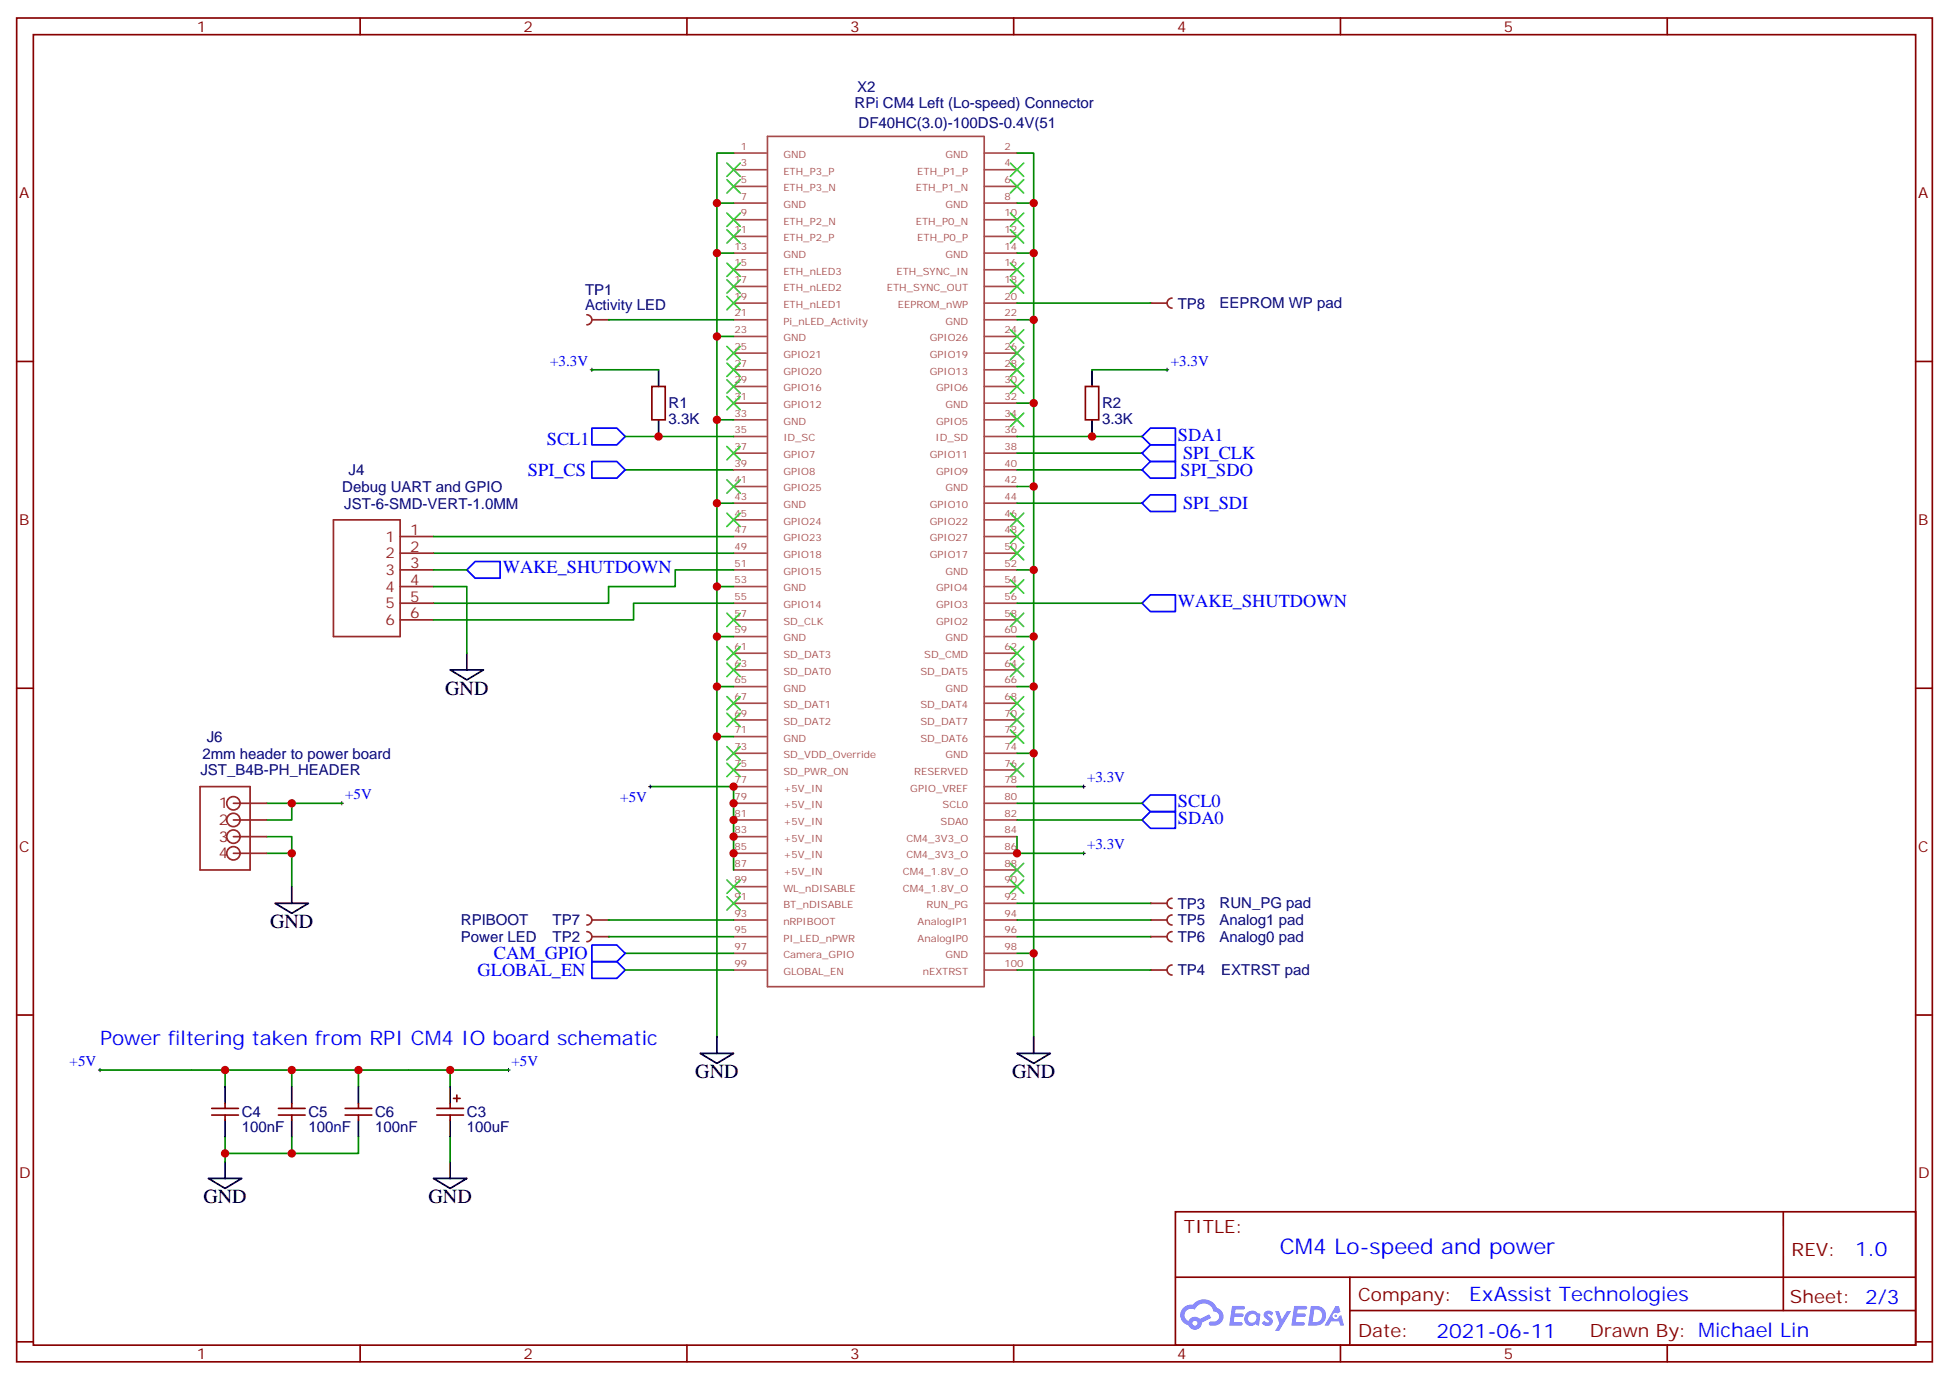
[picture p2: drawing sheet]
<svg xmlns="http://www.w3.org/2000/svg" width="412mm" height="292mm" viewBox="0 0 412 292" stroke-linecap="round" stroke-linejoin="round" font-family="sans-serif">
<g fill="none" stroke="#870000" stroke-width=".35">
<path d="M3.5 3.8h405.4v284.3h-405.4zM7.1 7.3h398.2v277.3h-398.2zM76.2 3.8v3.5M145.3 3.8v3.5M214.5 3.8v3.5M283.6 3.8v3.5M352.8 3.8v3.5M3.5 76.5h3.6M405.3 76.5h3.6M3.5 145.6h3.6M405.3 145.6h3.6M3.5 214.8h3.6"/>
<path d="M405.3 214.8h3.6M248.7 256.4h156.6v28.2h-156.6zM377.3 256.4v20.9M248.7 270.2h156.5M285.6 277.3h119.6M285.6 270.2v14.2M3.5 283.9h3.6M76.2 284.6v3.5M145.3 284.6v3.5M214.5 284.6v3.5M283.6 284.6v3.5M352.8 284.6v3.5"/>
<path d="M405.3 283.9h3.6"/>
</g>
<g fill="#5487ff">
<path d="M267.7 277.6a1.22 1.22 0 0 1 1.7 .2l-.4 .6a.47 .47 0 0 0-.3-.4 .47 .47 0 0 0-.5 .2v.1a1.55 1.55 0 0 1 1.1 1.5 1.34 1.34 0 0 1-2.3 .2l.5-.6 .7 .5a.29 .29 0 0 0 .3-.3 .29 .29 0 0 0-.2-.3 1.04 1.04 0 0 1-.6-1.7z"/>
<path d="M260.7 276.3h2.1a.43 .43 0 0 1 .5 .1 .43 .43 0 0 1 .1 .5l-.3 .2h-1.7l-.1 .8h1.5a.37 .37 0 0 1 .3 .4 .37 .37 0 0 1-.3 .4h-1.6l-.2 1.1h1.3a.43 .43 0 0 1 .5 0 .43 .43 0 0 1 .1 .5l-.3 .2h-2.5z"/>
<path d="M273.8 276.3h2.2a.43 .43 0 0 1 .4 .1 .43 .43 0 0 1 .1 .5l-.3 .2h-1.6l-.2 .8h1.6a.37 .37 0 0 1 .3 .4 .37 .37 0 0 1-.4 .4h-1.6l-.1 1.1h1.3a.43 .43 0 0 1 .4 0 .43 .43 0 0 1 .1 .5l-.3 .2h-2.4z"/>
<path d="M282.6 276.3h.7l.3 1.3-.6 .3a.69 .69 0 0 0-1 .3 .69 .69 0 0 0 .4 .9 .69 .69 0 0 0 .9-.6l.5-.2 .6 2.2h-.8l-.2-.9h-1.8l-.5 .9h-.8z"/>
<path d="M269.8 277.4h.8l.6 1.8 1.1-1.8h.9l-2.6 4.2h-.8l.9-1.5z"/>
<path d="M277.4 276.3l-.6 4.2h1.3a2.11 2.11 0 0 0 2.5-2.1 2.11 2.11 0 0 0-2.5-2.1zM278.1 277.1a1.39 1.39 0 0 1 1.7 1.4 1.39 1.39 0 0 1-1.8 1.3h-.3z"/>
<path d="M263.7 277.9a1.47 1.47 0 0 0-.1 2.1 1.47 1.47 0 0 0 2.1 .2l.7 .3 .3-2.3-.2-.3h-.4a1.49 1.49 0 0 0-2.4 0zM264.4 278.3a.92 .92 0 0 1 1.5 .5 .92 .92 0 0 1-1.3 1.1 .9 .9 0 0 1-.2-1.6z"/>
<path d="M250.4 276.7a2.18 2.18 0 0 0 1.1 3.7 1.44 1.44 0 0 0 1.6 .9 1.44 1.44 0 0 0 1.2-1.4l2-1.1-.5-.7-1.9 1a1.47 1.47 0 0 0-2.4 .4 1.39 1.39 0 0 1-.7-1.9 1.39 1.39 0 0 1 2-.5 2.08 2.08 0 0 1 2.2-1.3 2.08 2.08 0 0 1 1.8 1.7 1.07 1.07 0 0 1 1.2 1 1.07 1.07 0 0 1-1 1.1h-.7a.43 .43 0 0 0-.5 .4 .43 .43 0 0 0 .4 .5 2 2 0 0 0 2.4-1 2 2 0 0 0-.7-2.6l-.4-.2a2.98 2.98 0 0 0-5.1-.6l-1.1 .1zM252.3 280a.55 .55 0 0 1 1.1 0 .55 .55 0 0 1-1.1 0z"/>
<circle cx="282.6" cy="278.4" r=".26"/>
</g>
<g fill="none" stroke="#008700" stroke-width=".35">
<path d="M155.2 32.4h-3.5v187M215.2 32.4h3.5v187M151.7 43h3.5M151.7 53.6h3.5M215.2 43h3.5M215.2 53.6h3.5M151.7 71.2h3.5M215.2 67.7h3.5M132.3 99.4h22.9M132.3 92.4h22.9M151.7 88.8h3.5M215.2 99.4h26.5"/>
<path d="M215.2 95.9h26.5M215.2 85.3h3.5M215.2 92.4h26.5M91.7 117.1h63.5M151.7 106.5h3.5M215.2 106.5h26.5M215.2 102.9h3.5M151.7 124.1h3.5M151.7 134.7h3.5M155.2 120.6h-12.3v3.5h-14.1v3.5h-37.1M215.2 134.7h3.5M215.2 120.6h3.5"/>
<path d="M215.2 127.6h26.5M151.7 145.3h3.5M151.7 155.9h3.5M215.2 145.3h3.5M215.2 159.4h3.5M56.4 177h5.3v10.6M56.4 170h15.9M61.7 170v3.5h-5.3M137.6 166.4h17.6v17.7M215.2 177v3.6h14.1M215.2 166.4h14.1M215.2 170h26.5"/>
<path d="M215.2 173.5h26.5M56.4 180.6h5.3M132.3 201.7h22.9M215.2 201.7h3.5"/>
</g>
<g fill="none" stroke="#a64a4a" stroke-width=".35">
<path d="M155.2 32.4h7M155.2 35.9h7M155.2 39.4h7M208.1 28.9h-45.7v179.9h45.7M208.3 32.4h6.9M208.3 35.9h6.9M208.3 39.4h6.9M208.3 28.9v179.9M155.2 43h7M155.2 46.5h7M155.2 50h7M155.2 53.6h7"/>
<path d="M155.2 57.1h7M208.3 43h6.9M208.3 46.5h6.9M208.3 50h6.9M208.3 53.6h6.9M208.3 57.1h6.9M155.2 60.6h7M155.2 64.1h7M155.2 67.7h7M155.2 71.2h7M155.2 74.7h7M155.2 78.2h7"/>
<path d="M208.3 60.6h6.9M208.3 64.1h6.9M208.3 67.7h6.9M208.3 71.2h6.9M208.3 74.7h6.9M208.3 78.2h6.9M155.2 81.8h7M155.2 85.3h7M155.2 88.8h7M155.2 92.4h7M155.2 95.9h7M155.2 99.4h7"/>
<path d="M208.3 81.8h6.9M208.3 85.3h6.9M208.3 88.8h6.9M208.3 92.4h6.9M208.3 95.9h6.9M208.3 99.4h6.9M155.2 102.9h7M155.2 106.5h7M155.2 110h7M155.2 113.5h7M155.2 117.1h7M208.3 102.9h6.9"/>
<path d="M208.3 106.5h6.9M208.3 110h6.9M208.3 113.5h6.9M208.3 117.1h6.9M155.2 120.6h7M155.2 124.1h7M155.2 127.6h7M155.2 131.2h7M155.2 134.7h7M155.2 138.2h7M208.3 120.6h6.9M208.3 124.1h6.9"/>
<path d="M208.3 127.6h6.9M208.3 131.2h6.9M208.3 134.7h6.9M208.3 138.2h6.9M155.2 141.7h7M155.2 145.3h7M155.2 148.8h7M155.2 152.3h7M155.2 155.9h7M155.2 159.4h7M208.3 141.7h6.9M208.3 145.3h6.9"/>
<path d="M208.3 148.8h6.9M208.3 152.3h6.9M208.3 155.9h6.9M208.3 159.4h6.9M155.2 162.9h7M155.2 166.4h7M155.2 170h7M155.2 173.5h7M155.2 177h7M208.3 162.9h6.9M208.3 166.4h6.9M208.3 170h6.9"/>
<path d="M208.3 173.5h6.9M208.3 177h6.9M155.2 180.6h7M155.2 184.1h7M155.2 187.6h7M155.2 191.1h7M155.2 194.7h7M155.2 198.2h7M208.3 180.6h6.9M208.3 184.1h6.9M208.3 187.6h6.9M208.3 191.1h6.9"/>
<path d="M208.3 194.7h6.9M208.3 198.2h6.9M155.2 201.7h7M155.2 205.2h7M208.3 201.7h6.9M208.3 205.2h6.9"/>
</g>
<path d="M72 170h.7M72.3 169.6v.7M137.2 166.4h.7M137.6 166.1v.7M229 166.4h.7M229.3 166.1v.7M229 180.6h.7M229.3 180.2v.7" fill="none" stroke="#000" stroke-width=".21"/>
<g fill="none" stroke="#3c3" stroke-width=".35">
<path d="M153.8 34.5l2.8 2.8M153.8 38l2.8 2.9M156.6 34.5l-2.8 2.8M156.6 38l-2.8 2.9M213.8 34.5l2.8 2.8M213.8 38l2.8 2.9M216.6 34.5l-2.8 2.8M216.6 38l-2.8 2.9M153.8 45.1l2.8 2.8M153.8 48.6l2.8 2.8M153.8 55.7l2.8 2.8M153.8 59.2l2.8 2.8"/>
<path d="M156.6 45.1l-2.8 2.8M156.6 48.6l-2.8 2.8M156.6 55.7l-2.8 2.8M156.6 59.2l-2.8 2.8M213.8 45.1l2.8 2.8M213.8 48.6l2.8 2.8M213.8 55.7l2.8 2.8M213.8 59.2l2.8 2.8M216.6 45.1l-2.8 2.8M216.6 48.6l-2.8 2.8M216.6 55.7l-2.8 2.8M216.6 59.2l-2.8 2.8"/>
<path d="M153.8 62.7l2.8 2.8M156.6 62.7l-2.8 2.8M153.8 129.8l2.8 2.8M153.8 136.8l2.8 2.8M156.6 129.8l-2.8 2.8M156.6 136.8l-2.8 2.8M213.8 136.8l2.8 2.8M216.6 136.8l-2.8 2.8M153.8 158l2.8 2.8M153.8 140.3l2.8 2.9M153.8 147.4l2.8 2.8M153.8 150.9l2.8 2.8"/>
<path d="M156.6 158l-2.8 2.8M156.6 140.3l-2.8 2.9M156.6 147.4l-2.8 2.8M156.6 150.9l-2.8 2.8M213.8 154.4l2.8 2.9M213.8 150.9l2.8 2.8M213.8 147.4l2.8 2.8M213.8 140.3l2.8 2.9M216.6 154.4l-2.8 2.9M216.6 150.9l-2.8 2.8M216.6 147.4l-2.8 2.8M216.6 140.3l-2.8 2.9"/>
<path d="M153.8 161.5l2.8 2.8M156.6 161.5l-2.8 2.8M213.8 161.5l2.8 2.8M216.6 161.5l-2.8 2.8M153.8 186.2l2.8 2.8M153.8 189.7l2.8 2.8M156.6 186.2l-2.8 2.8M156.6 189.7l-2.8 2.8"/>
</g>
<path d="M98.8 138.2v3.5M95.2 141.7h7.1l-3.5 2.2zM58.2 191.1h7.1l-3.6 2.2zM61.7 187.6v3.5M151.7 219.4v3.5M218.7 219.4v3.5M148.2 222.9h7l-3.5 2.1zM215.2 222.9h7l-3.5 2.1z" fill="none" stroke="#000" stroke-width=".35"/>
<path d="M125.2 90.6h5.3l1.8 1.8-1.8 1.7h-5.3zM125.2 97.6h5.3l1.8 1.8-1.8 1.8h-5.3zM241.7 92.4l1.7-1.8h5.3v3.5h-5.3zM241.7 95.9l1.7-1.8h5.3v3.5h-5.3zM241.7 99.4l1.7-1.8h5.3v3.6h-5.3zM241.7 106.5l1.7-1.8h5.3v3.5h-5.3zM241.7 127.6l1.7-1.7h5.3v3.5h-5.3zM241.7 170l1.7-1.8h5.3v3.5h-5.3zM241.7 173.5l1.7-1.8h5.3v3.6h-5.3zM125.2 200h5.3l1.8 1.7-1.8 1.8h-5.3z" fill="none" stroke="#00f" stroke-width=".35"/>
<path d="M124.2 66.6a1.06 1.06 0 0 1 1 1.1 1.06 1.06 0 0 1-1 1M125.2 67.7h3.6" fill="none" stroke="#8c2424" stroke-width=".35"/>
<circle cx="128.8" cy="67.7" r=".18" fill="#8c2424"/>
<path d="M124.2 197.1a1.06 1.06 0 0 1 1 1.1 1.06 1.06 0 0 1-1 1M125.2 198.2h3.6" fill="none" stroke="#8c2424" stroke-width=".35"/>
<circle cx="128.8" cy="198.2" r=".18" fill="#8c2424"/>
<path d="M128.8 67.7h26.4M128.8 198.2h26.4" fill="none" stroke="#008700" stroke-width=".35"/>
<path d="M243.4 191.1h3.5M248 190.1a1.06 1.06 0 0 0-1.1 1 1.06 1.06 0 0 0 1.1 1.1" fill="none" stroke="#8c2424" stroke-width=".35"/>
<circle cx="243.4" cy="191.1" r=".18" fill="#8c2424"/>
<path d="M215.2 191.1h28.2" fill="none" stroke="#008700" stroke-width=".35"/>
<path d="M243.4 205.2h3.5M248 204.2a1.06 1.06 0 0 0-1.1 1 1.06 1.06 0 0 0 1.1 1.1" fill="none" stroke="#8c2424" stroke-width=".35"/>
<circle cx="243.4" cy="205.2" r=".18" fill="#8c2424"/>
<path d="M215.2 205.2h28.2" fill="none" stroke="#008700" stroke-width=".35"/>
<path d="M243.4 194.7h3.5M248 193.6a1.06 1.06 0 0 0-1.1 1.1 1.06 1.06 0 0 0 1.1 1" fill="none" stroke="#8c2424" stroke-width=".35"/>
<circle cx="243.4" cy="194.7" r=".18" fill="#8c2424"/>
<path d="M243.4 198.2h3.5M248 197.1a1.06 1.06 0 0 0-1.1 1.1 1.06 1.06 0 0 0 1.1 1" fill="none" stroke="#8c2424" stroke-width=".35"/>
<circle cx="243.4" cy="198.2" r=".18" fill="#8c2424"/>
<path d="M91.7 113.5h63.5M155.2 127.6h-21.1v3.6h-42.4M215.2 194.7h28.2M215.2 198.2h28.2M132.3 205.2h22.9" fill="none" stroke="#008700" stroke-width=".35"/>
<path d="M125.2 203.5h5.3l1.8 1.7-1.8 1.8h-5.3z" fill="none" stroke="#00f" stroke-width=".35"/>
<path d="M70.6 110h14.1v24.7h-14.1zM84.7 113.5h7M84.7 117.1h7M84.7 120.6h7M84.7 124.1h7M84.7 127.6h7M84.7 131.2h7M124.2 193.6a1.06 1.06 0 0 1 1 1.1 1.06 1.06 0 0 1-1 1M125.2 194.7h3.6" fill="none" stroke="#8c2424" stroke-width=".35"/>
<circle cx="128.8" cy="194.7" r=".18" fill="#8c2424"/>
<path d="M128.8 194.7h26.4" fill="none" stroke="#008700" stroke-width=".35"/>
<g fill="none" stroke="#3c3" stroke-width=".35">
<path d="M213.8 76.8l2.8 2.9M213.8 73.3l2.8 2.8M213.8 69.8l2.8 2.8M216.6 76.8l-2.8 2.9M216.6 73.3l-2.8 2.8M216.6 69.8l-2.8 2.8M213.8 87.4l2.8 2.8M213.8 80.4l2.8 2.8M216.6 87.4l-2.8 2.8M216.6 80.4l-2.8 2.8M213.8 115.6l2.8 2.9M213.8 112.1l2.8 2.8"/>
<path d="M213.8 108.6l2.8 2.8M216.6 115.6l-2.8 2.9M216.6 112.1l-2.8 2.8M216.6 108.6l-2.8 2.8M213.8 129.8l2.8 2.8M213.8 122.7l2.8 2.8M216.6 129.8l-2.8 2.8M216.6 122.7l-2.8 2.8"/>
</g>
<path d="M243.4 64.1h3.5M248 63.1a1.06 1.06 0 0 0-1.1 1 1.06 1.06 0 0 0 1.1 1.1" fill="none" stroke="#8c2424" stroke-width=".35"/>
<circle cx="243.4" cy="64.1" r=".18" fill="#8c2424"/>
<g fill="none" stroke="#008700" stroke-width=".35">
<path d="M125.2 78.2h14.1M215.2 64.1h28.2M231.1 78.2h15.8M91.7 124.1h7.1v14.1M91.7 120.6h7.1M21.2 226.4h86.4M47.6 226.4v3.5M61.7 226.4v3.5M75.8 226.4v3.5M95.2 226.4v3.5M47.6 240.5v3.6M61.7 240.5v3.6"/>
<path d="M75.8 240.5v3.6h-28.2v1.7M95.2 240.5v5.3"/>
</g>
<g fill="none" stroke="#3c3" stroke-width=".35">
<path d="M153.8 73.3l2.8 2.8M153.8 76.8l2.8 2.9M156.6 73.3l-2.8 2.8M156.6 76.8l-2.8 2.9M153.8 80.4l2.8 2.8M153.8 83.9l2.8 2.8M153.8 94.5l2.8 2.8M156.6 80.4l-2.8 2.8M156.6 83.9l-2.8 2.8M156.6 94.5l-2.8 2.8M153.8 101.5l2.8 2.9M153.8 108.6l2.8 2.8"/>
<path d="M156.6 101.5l-2.8 2.9M156.6 108.6l-2.8 2.8M213.8 186.2l2.8 2.8M213.8 182.7l2.8 2.8M216.6 186.2l-2.8 2.8M216.6 182.7l-2.8 2.8"/>
</g>
<path d="M124.9 78.2h.7M125.2 77.9v.7M246.6 78.2h.7M246.9 77.9v.7M20.8 226.4h.7M21.2 226.1v.7M107.2 226.4h.7M107.6 226.1v.7" fill="none" stroke="#000" stroke-width=".21"/>
<g fill="none" stroke="#000" stroke-width=".35">
<path d="M139.3 78.2v3.6M231.1 78.2v3.6M139.3 88.8v3.6M231.1 88.8v3.6M47.6 229.9v3.6M47.6 237v3.5M61.7 229.9v3.6M61.7 237v3.5M75.8 229.9v3.6M75.8 237v3.5M95.2 229.9v3.6M95.2 237v3.5"/>
<path d="M44.1 249.3h7.1l-3.6 2.2zM47.6 245.8v3.5M91.7 249.3h7.1l-3.6 2.2zM95.2 245.8v3.5"/>
</g>
<path d="M100.5 118.8h5.3v3.5h-5.3l-1.7-1.7z" fill="none" stroke="#00f" stroke-width=".35"/>
<g fill="none" stroke="#8c2424" stroke-width=".35">
<path d="M42.3 166.4h10.6v17.7h-10.6zM49.4 170h7M49.4 173.5h7M49.4 177h7M49.4 180.6h7"/>
<circle cx="49.4" cy="170" r="1.41"/>
<circle cx="49.4" cy="177" r="1.41"/>
<circle cx="49.4" cy="173.5" r="1.41"/>
<circle cx="49.4" cy="180.6" r="1.41"/>
</g>
<g fill="none" stroke="#870000" stroke-width=".35">
<path d="M137.9 81.8h2.9v7h-2.9zM229.7 81.8h2.8v7h-2.8zM44.8 234.5h5.6M44.8 235.9h5.6M47.6 233.5v1M47.6 235.9v1.1M58.9 234.5h5.7M58.9 235.9h5.7M61.7 233.5v1M61.7 235.9v1.1M73 234.5h5.7M73 235.9h5.7"/>
<path d="M75.8 233.5v1M75.8 235.9v1.1M92.4 234.5h5.7M92.4 235.9h5.7M95.2 233.5v1M95.2 235.9v1.1M96 232.4h1.4M96.7 231.7v1.4"/>
</g>
<g fill="#c00">
<circle cx="151.7" cy="155.9" r=".88"/>
<circle cx="151.7" cy="134.7" r=".88"/>
<circle cx="151.7" cy="124.1" r=".88"/>
<circle cx="151.7" cy="106.5" r=".88"/>
<circle cx="151.7" cy="88.8" r=".88"/>
<circle cx="151.7" cy="71.2" r=".88"/>
<circle cx="151.7" cy="53.6" r=".88"/>
<circle cx="151.7" cy="43" r=".88"/>
<circle cx="218.7" cy="43" r=".88"/>
<circle cx="218.7" cy="53.6" r=".88"/>
<circle cx="218.7" cy="67.7" r=".88"/>
<circle cx="218.7" cy="85.3" r=".88"/>
<circle cx="218.7" cy="120.6" r=".88"/>
<circle cx="218.7" cy="134.7" r=".88"/>
<circle cx="218.7" cy="145.3" r=".88"/>
<circle cx="218.7" cy="159.4" r=".88"/>
<circle cx="218.7" cy="201.7" r=".88"/>
<circle cx="151.7" cy="145.3" r=".88"/>
<circle cx="215.2" cy="180.6" r=".88"/>
<circle cx="155.2" cy="180.6" r=".88"/>
<circle cx="155.2" cy="177" r=".88"/>
<circle cx="155.2" cy="173.5" r=".88"/>
<circle cx="155.2" cy="170" r=".88"/>
<circle cx="155.2" cy="166.4" r=".88"/>
<circle cx="218.7" cy="102.9" r=".88"/>
<circle cx="61.7" cy="170" r=".88"/>
<circle cx="61.7" cy="180.6" r=".88"/>
<circle cx="47.6" cy="226.4" r=".88"/>
<circle cx="61.7" cy="226.4" r=".88"/>
<circle cx="75.8" cy="226.4" r=".88"/>
<circle cx="95.3" cy="226.4" r=".88"/>
<circle cx="61.7" cy="244.1" r=".88"/>
<circle cx="47.6" cy="244.1" r=".88"/>
<circle cx="139.3" cy="92.4" r=".88"/>
<circle cx="231.1" cy="92.4" r=".88"/>
</g>
<text font-size="4.6" fill="#00f" x="270.8" y="265.4">CM4 Lo-speed and power</text>
<g font-size="4.2">
<text x="94.2" y="147">GND</text>
<text x="57.1" y="196.4">GND</text>
<text x="147.1" y="228.2">GND</text>
<text x="214.1" y="228.2">GND</text>
<text x="43" y="254.6">GND</text>
<text x="90.7" y="254.6">GND</text>
</g>
<g font-size="4.2" fill="#00f">
<text x="21.2" y="221.1">Power filtering taken from RPI CM4 IO board schematic</text>
<text x="392.5" y="265.7">1.0</text>
<text x="310.9" y="275.2">ExAssist Technologies</text>
<text x="304" y="283">2021-06-11</text>
</g>
<g font-size="3.9" fill="#00f">
<text x="115.7" y="94.1">SCL1</text>
<text x="249.2" y="93.2">SDA1</text>
<text x="111.7" y="100.6">SPI_CS</text>
<text x="249.8" y="100.7">SPI_SDO</text>
<text x="250.3" y="97.1">SPI_CLK</text>
<text x="250.3" y="107.7">SPI_SDI</text>
<text x="106.4" y="121.3">WAKE_SHUTDOWN</text>
<text x="249.2" y="128.3">WAKE_SHUTDOWN</text>
<text x="249.2" y="170.8">SCL0</text>
<text x="249.2" y="174.4">SDA0</text>
<text x="104.5" y="203">CAM_GPIO</text>
<text x="101" y="206.5">GLOBAL_EN</text>
</g>
<g font-size="3.9" fill="#800">
<text x="250.5" y="261">TITLE:</text>
<text x="379.1" y="265.7">REV:</text>
<text x="287.4" y="275.2">Company:</text>
<text x="378.7" y="275.8">Sheet: 2/3</text>
<text x="287.4" y="282.9">Date:</text>
<text x="336.4" y="282.9">Drawn By: Michael Lin</text>
</g>
<g font-size="3.2" fill="#800">
<text x="41.6" y="6.8">1</text>
<text x="110.8" y="6.8">2</text>
<text x="179.9" y="6.8">3</text>
<text x="249.1" y="6.8">4</text>
<text x="318.2" y="6.8">5</text>
<text x="4.1" y="41.9">A</text>
<text x="405.9" y="41.9">A</text>
<text x="4.1" y="111.1">B</text>
<text x="405.9" y="111.1">B</text>
<text x="4.1" y="180.2">C</text>
<text x="405.9" y="180.2">C</text>
<text x="4.1" y="249.3">D</text>
<text x="405.9" y="249.3">D</text>
<text x="41.6" y="287.6">1</text>
<text x="110.8" y="287.6">2</text>
<text x="179.9" y="287.6">3</text>
<text x="249.1" y="287.6">4</text>
<text x="318.2" y="287.6">5</text>
</g>
<g font-size="3.2" fill="#000080">
<text x="180.8" y="22.9">RPi CM4 Left (Lo-speed) Connector</text>
<text x="181.3" y="19.4">X2</text>
<text x="181.7" y="27.1">DF40HC(3.0)-100DS-0.4V(51</text>
<text x="123.8" y="65.5">Activity LED</text>
<text x="123.8" y="62.4">TP1</text>
<text x="249.2" y="65.3">TP8</text>
<text x="258.1" y="65.2">EEPROM WP pad</text>
<text x="141.5" y="89.7">3.3K</text>
<text x="141.5" y="86.4">R1</text>
<text x="233.2" y="89.7">3.3K</text>
<text x="233.2" y="86.4">R2</text>
<text x="73.7" y="100.6">J4</text>
<text x="72.4" y="104.1">Debug UART and GPIO</text>
<text x="72.8" y="107.6">JST-6-SMD-VERT-1.0MM</text>
<text x="42.8" y="160.5">2mm header to power board</text>
<text x="43.8" y="157">J6</text>
<text x="42.4" y="164">JST_B4B-PH_HEADER</text>
<text x="97.5" y="195.8">RPIBOOT</text>
<text x="116.9" y="195.8">TP7</text>
<text x="249.2" y="192.3">TP3</text>
<text x="249.2" y="195.8">TP5</text>
<text x="258.1" y="192.2">RUN_PG pad</text>
<text x="258.1" y="195.7">Analog1 pad</text>
<text x="97.5" y="199.3">Power LED</text>
<text x="116.9" y="199.3">TP2</text>
<text x="249.2" y="199.3">TP6</text>
<text x="258.1" y="199.2">Analog0 pad</text>
<text x="249.2" y="206.4">TP4</text>
<text x="258.4" y="206.4">EXTRST pad</text>
<text x="51.2" y="239.5">100nF</text>
<text x="51.2" y="236.4">C4</text>
<text x="65.3" y="239.5">100nF</text>
<text x="65.3" y="236.4">C5</text>
<text x="79.4" y="239.5">100nF</text>
<text x="79.4" y="236.4">C6</text>
<text x="98.8" y="239.6">100uF</text>
<text x="98.8" y="236.4">C3</text>
</g>
<g font-size="3.2" fill="#00f">
<text x="116.4" y="77.5">+3.3V</text>
<text x="247.7" y="77.5">+3.3V</text>
<text x="230" y="165.5">+3.3V</text>
<text x="73" y="169">+5V</text>
<text x="131.2" y="169.6">+5V</text>
<text x="230" y="179.6">+3.3V</text>
<text x="14.7" y="225.7">+5V</text>
<text x="108.2" y="225.5">+5V</text>
</g>
<g font-size="3.2" fill="#8d2323">
<text x="86.8" y="113.2">1</text>
<text x="81.6" y="114.6">1</text>
<text x="81.6" y="118.1">2</text>
<text x="86.8" y="116.7">2</text>
<text x="81.6" y="121.6">3</text>
<text x="81.6" y="125.2">4</text>
<text x="86.8" y="120.2">3</text>
<text x="86.8" y="123.8">4</text>
<text x="81.6" y="128.7">5</text>
<text x="86.8" y="127.3">5</text>
<text x="86.8" y="130.8">6</text>
<text x="81.6" y="132.2">6</text>
<text x="46.3" y="171">1</text>
<text x="46.3" y="174.6">2</text>
<text x="46.3" y="178.1">3</text>
<text x="46.3" y="181.6">4</text>
</g>
<g font-size="2.1" fill="#a54b4b">
<text x="156.8" y="31.7">1</text>
<text x="156.8" y="35.2">3</text>
<text x="165.7" y="33.4">GND</text>
<text x="200" y="33.4">GND</text>
<text x="212.5" y="31.7">2</text>
<text x="212.5" y="35.2">4</text>
<text x="156.8" y="38.7">5</text>
<text x="165.7" y="37">ETH_P3_P</text>
<text x="165.7" y="40.5">ETH_P3_N</text>
<text x="193.8" y="40.5">ETH_P1_N</text>
<text x="194.1" y="37">ETH_P1_P</text>
<text x="212.5" y="38.7">6</text>
<text x="156.8" y="42.3">7</text>
<text x="156.8" y="45.8">9</text>
<text x="165.7" y="44">GND</text>
<text x="165.7" y="47.5">ETH_P2_N</text>
<text x="193.8" y="47.5">ETH_P0_N</text>
<text x="200" y="44">GND</text>
<text x="212.5" y="42.3">8</text>
<text x="212.5" y="45.8">10</text>
<text x="155.4" y="49.3">11</text>
<text x="155.4" y="52.9">13</text>
<text x="165.7" y="51.1">ETH_P2_P</text>
<text x="194.1" y="51.1">ETH_P0_P</text>
<text x="212.5" y="49.3">12</text>
<text x="212.5" y="52.9">14</text>
<text x="155.4" y="56.4">15</text>
<text x="155.4" y="59.9">17</text>
<text x="165.7" y="54.6">GND</text>
<text x="165.7" y="58.1">ETH_nLED3</text>
<text x="189.7" y="58.1">ETH_SYNC_IN</text>
<text x="200" y="54.6">GND</text>
<text x="212.5" y="56.4">16</text>
<text x="212.5" y="59.9">18</text>
<text x="155.4" y="63.4">19</text>
<text x="165.7" y="61.6">ETH_nLED2</text>
<text x="165.7" y="65.2">ETH_nLED1</text>
<text x="187.6" y="61.6">ETH_SYNC_OUT</text>
<text x="190" y="65.2">EEPROM_nWP</text>
<text x="212.5" y="63.4">20</text>
<text x="155.4" y="67">21</text>
<text x="155.4" y="70.5">23</text>
<text x="165.7" y="68.7">Pi_nLED_Activity</text>
<text x="200" y="68.7">GND</text>
<text x="212.5" y="67">22</text>
<text x="212.5" y="70.5">24</text>
<text x="155.4" y="74">25</text>
<text x="155.4" y="77.6">27</text>
<text x="165.7" y="72.2">GND</text>
<text x="165.7" y="75.8">GPIO21</text>
<text x="196.7" y="72.2">GPIO26</text>
<text x="196.7" y="75.8">GPIO19</text>
<text x="212.5" y="74">26</text>
<text x="212.5" y="77.6">28</text>
<text x="155.4" y="81.1">29</text>
<text x="165.7" y="79.3">GPIO20</text>
<text x="165.7" y="82.8">GPIO16</text>
<text x="196.7" y="79.3">GPIO13</text>
<text x="198.1" y="82.8">GPIO6</text>
<text x="212.5" y="81.1">30</text>
<text x="155.4" y="84.6">31</text>
<text x="155.4" y="88.1">33</text>
<text x="165.7" y="86.3">GPIO12</text>
<text x="165.7" y="89.9">GND</text>
<text x="198.1" y="89.9">GPIO5</text>
<text x="200" y="86.3">GND</text>
<text x="212.5" y="84.6">32</text>
<text x="212.5" y="88.1">34</text>
<text x="155.4" y="91.7">35</text>
<text x="155.4" y="95.2">37</text>
<text x="165.7" y="93.4">ID_SC</text>
<text x="198" y="93.4">ID_SD</text>
<text x="212.5" y="91.7">36</text>
<text x="212.5" y="95.2">38</text>
<text x="155.4" y="98.7">39</text>
<text x="165.7" y="96.9">GPIO7</text>
<text x="165.7" y="100.5">GPIO8</text>
<text x="196.7" y="96.9">GPIO11</text>
<text x="198.1" y="100.5">GPIO9</text>
<text x="212.5" y="98.7">40</text>
<text x="155.4" y="102.2">41</text>
<text x="155.4" y="105.8">43</text>
<text x="165.7" y="104">GPIO25</text>
<text x="165.7" y="107.5">GND</text>
<text x="196.7" y="107.5">GPIO10</text>
<text x="200" y="104">GND</text>
<text x="212.5" y="102.2">42</text>
<text x="212.5" y="105.8">44</text>
<text x="155.4" y="109.3">45</text>
<text x="155.4" y="112.8">47</text>
<text x="165.7" y="111">GPIO24</text>
<text x="196.7" y="111">GPIO22</text>
<text x="212.5" y="109.3">46</text>
<text x="212.5" y="112.8">48</text>
<text x="155.4" y="116.4">49</text>
<text x="155.4" y="119.9">51</text>
<text x="165.7" y="114.6">GPIO23</text>
<text x="165.7" y="118.1">GPIO18</text>
<text x="196.7" y="114.6">GPIO27</text>
<text x="196.7" y="118.1">GPIO17</text>
<text x="212.5" y="116.4">50</text>
<text x="212.5" y="119.9">52</text>
<text x="155.4" y="123.4">53</text>
<text x="165.7" y="121.6">GPIO15</text>
<text x="165.7" y="125.1">GND</text>
<text x="198.1" y="125.1">GPIO4</text>
<text x="200" y="121.6">GND</text>
<text x="212.5" y="123.4">54</text>
<text x="155.4" y="126.9">55</text>
<text x="155.4" y="130.5">57</text>
<text x="165.7" y="128.7">GPIO14</text>
<text x="198.1" y="128.7">GPIO3</text>
<text x="212.5" y="126.9">56</text>
<text x="212.5" y="130.5">58</text>
<text x="155.4" y="134">59</text>
<text x="155.4" y="137.5">61</text>
<text x="165.7" y="132.2">SD_CLK</text>
<text x="165.7" y="135.7">GND</text>
<text x="198.1" y="132.2">GPIO2</text>
<text x="200" y="135.7">GND</text>
<text x="212.5" y="134">60</text>
<text x="212.5" y="137.5">62</text>
<text x="155.4" y="141.1">63</text>
<text x="165.7" y="139.3">SD_DAT3</text>
<text x="165.7" y="142.8">SD_DAT0</text>
<text x="194.7" y="142.8">SD_DAT5</text>
<text x="195.6" y="139.3">SD_CMD</text>
<text x="212.5" y="141.1">64</text>
<text x="155.4" y="144.6">65</text>
<text x="155.4" y="148.1">67</text>
<text x="165.7" y="146.3">GND</text>
<text x="165.7" y="149.8">SD_DAT1</text>
<text x="194.7" y="149.8">SD_DAT4</text>
<text x="200" y="146.3">GND</text>
<text x="212.5" y="144.6">66</text>
<text x="212.5" y="148.1">68</text>
<text x="155.4" y="151.6">69</text>
<text x="155.4" y="155.2">71</text>
<text x="165.7" y="153.4">SD_DAT2</text>
<text x="194.7" y="153.4">SD_DAT7</text>
<text x="212.5" y="151.6">70</text>
<text x="212.5" y="155.2">72</text>
<text x="155.4" y="158.7">73</text>
<text x="165.7" y="156.9">GND</text>
<text x="165.7" y="160.4">SD_VDD_Override</text>
<text x="194.7" y="156.9">SD_DAT6</text>
<text x="200" y="160.4">GND</text>
<text x="212.5" y="158.7">74</text>
<text x="155.4" y="162.2">75</text>
<text x="155.4" y="165.7">77</text>
<text x="165.7" y="164">SD_PWR_ON</text>
<text x="165.7" y="167.5">+5V_IN</text>
<text x="192.6" y="167.5">GPIO_VREF</text>
<text x="193.4" y="164">RESERVED</text>
<text x="212.5" y="162.2">76</text>
<text x="212.5" y="165.7">78</text>
<text x="155.4" y="169.3">79</text>
<text x="155.4" y="172.8">81</text>
<text x="165.7" y="171">+5V_IN</text>
<text x="199.4" y="171">SCL0</text>
<text x="212.5" y="169.3">80</text>
<text x="212.5" y="172.8">82</text>
<text x="155.4" y="176.3">83</text>
<text x="155.4" y="179.9">85</text>
<text x="165.7" y="174.5">+5V_IN</text>
<text x="165.7" y="178.1">+5V_IN</text>
<text x="191.8" y="178.1">CM4_3V3_O</text>
<text x="199" y="174.5">SDA0</text>
<text x="212.5" y="176.3">84</text>
<text x="212.5" y="179.9">86</text>
<text x="155.4" y="183.4">87</text>
<text x="165.7" y="181.6">+5V_IN</text>
<text x="165.7" y="185.1">+5V_IN</text>
<text x="191" y="185.1">CM4_1.8V_O</text>
<text x="191.8" y="181.6">CM4_3V3_O</text>
<text x="212.5" y="183.4">88</text>
<text x="155.4" y="186.9">89</text>
<text x="155.4" y="190.4">91</text>
<text x="165.7" y="188.6">WL_nDISABLE</text>
<text x="191" y="188.6">CM4_1.8V_O</text>
<text x="212.5" y="186.9">90</text>
<text x="212.5" y="190.4">92</text>
<text x="155.4" y="194">93</text>
<text x="155.4" y="197.5">95</text>
<text x="165.7" y="192.2">BT_nDISABLE</text>
<text x="165.7" y="195.7">nRPIBOOT</text>
<text x="194.1" y="195.7">AnalogIP1</text>
<text x="196" y="192.2">RUN_PG</text>
<text x="212.5" y="194">94</text>
<text x="212.5" y="197.5">96</text>
<text x="155.4" y="201">97</text>
<text x="165.7" y="199.2">PI_LED_nPWR</text>
<text x="165.7" y="202.8">Camera_GPIO</text>
<text x="194.1" y="199.2">AnalogIP0</text>
<text x="200" y="202.8">GND</text>
<text x="212.5" y="201">98</text>
<text x="155.4" y="204.6">99</text>
<text x="165.7" y="206.3">GLOBAL_EN</text>
<text x="195.2" y="206.3">nEXTRST</text>
<text x="212.5" y="204.6">100</text>
</g>
</svg>
